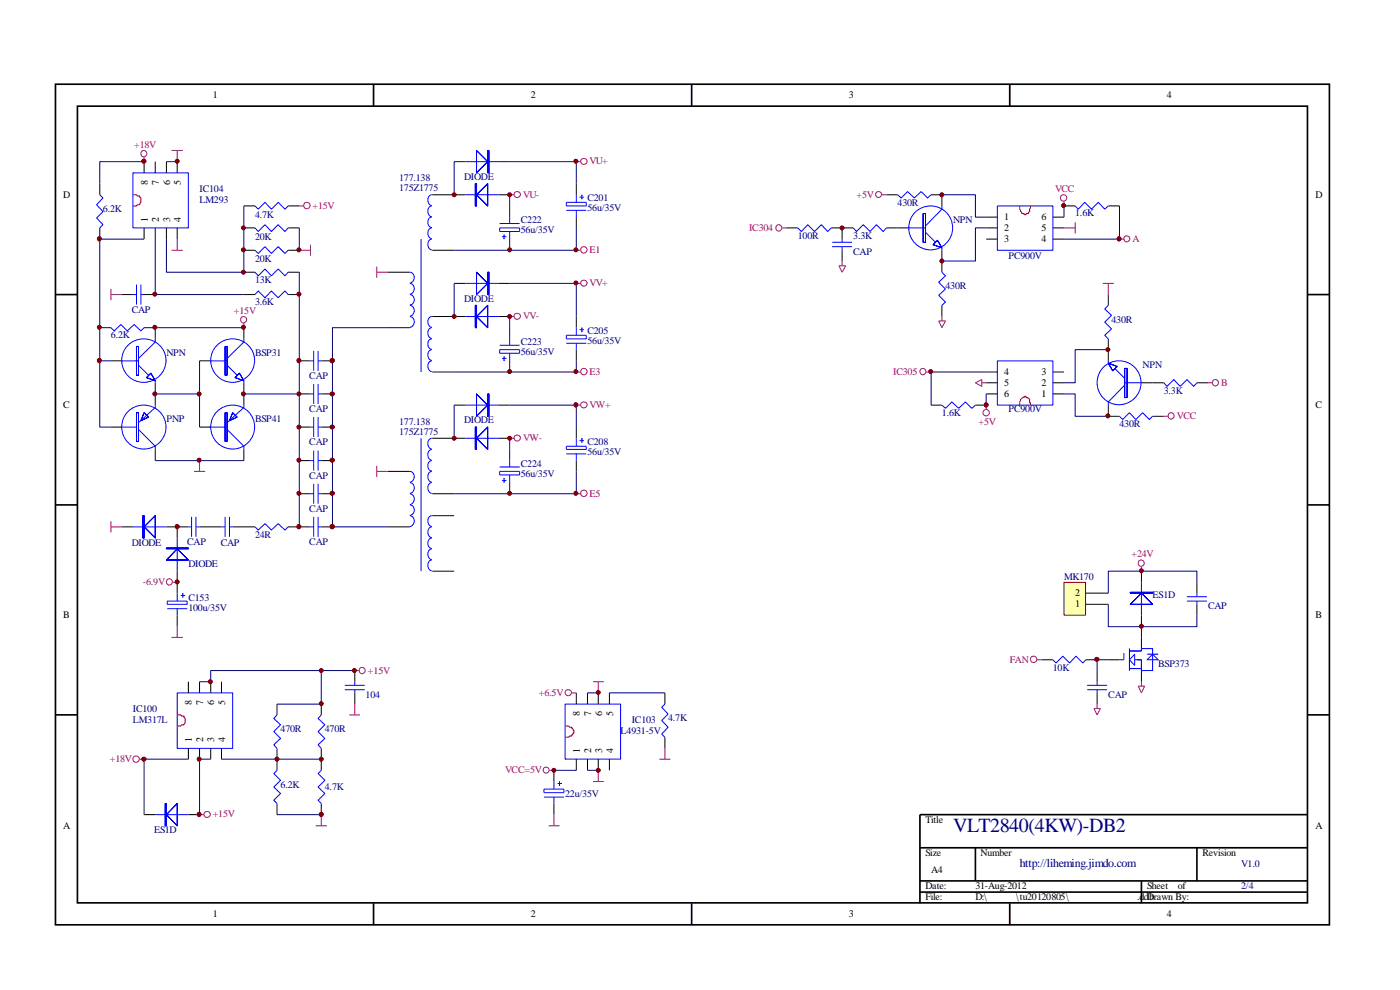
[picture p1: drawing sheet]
<svg xmlns="http://www.w3.org/2000/svg" width="297mm" height="210mm" viewBox="0 0 297 210" stroke-linecap="round" stroke-linejoin="round" font-family="sans-serif">
<g fill="none" stroke="#000" stroke-width=".35">
<path d="M11.8 17.9h270.2v178.3h-270.2zM79.2 17.9v4.6M146.7 17.9v4.6M214.2 17.9v4.6M16.4 22.5h261v169h-261zM11.8 62.5h4.6M277.5 62.5h4.6M11.8 107.1h4.6M277.5 107.1h4.6M11.8 151.6h4.6M277.5 151.6h4.6M195.2 179.8h82.3"/>
<path d="M206.9 179.8v7.1M253.9 179.8v7.1M277.5 172.8h-82.3v18.8M79.2 191.6v4.7M146.7 191.6v4.7M195.2 186.9h82.3M195.2 189.2h82.3M214.2 191.6v4.7M242.1 186.9v4.7"/>
</g>
<g fill="none" stroke="#00f" stroke-width=".21">
<path d="M169.2 48.3l.8 .8 1.4-1.4 1.4 1.4 1.4-1.4 1.4 1.4 .8-.8M176.5 51.4h4.3M176.5 52.3h4.3M178.6 50.7v.7M178.6 52.3v.8M181 48.3l.7 .8 1.4-1.4 1.5 1.4 1.3-1.4 1.5 1.4 .6-.8M190.4 41.3l.8 .7 1.3-1.4 1.5 1.4 1.4-1.4 1.4 1.4 .7-.7M192.8 48.3h3.5M196.3 49.3l2.2 2.1M199.8 43.7v.7l-3.5 3.5M199.8 57.7l.8 .8-1.5 1.4 1.5 1.4-1.5 1.4 1.5 1.4-.8 .7M199.8 52.6v.5"/>
<path d="M211.6 43.7h11.8v9.4h-11.8zM211.6 76.5h11.8v9.4h-11.8zM235.1 64.8l-.7 .7 1.4 1.4-1.4 1.4 1.4 1.5-1.4 1.3 .7 .8M235.1 76.5v.5M236.5 78.1l2.1 2.2M199.8 85.9l.8 .7 1.3-1.3 1.5 1.3 1.4-1.3 1.4 1.3 .7-.7M237.5 88.3l.7 .7 1.4-1.5 1.4 1.5 1.4-1.5 1.4 1.5 .7-.7M238.6 81.7l-3.5 3.6v.6M238.6 81.2h3.5M246.9 81.2l.7 .8 1.4-1.5 1.4 1.5 1.4-1.5 1.4 1.5 .7-.8M37.6 147h11.8v11.7h-11.8zM58.8 151.6l-.7 .8 1.4 1.4-1.4 1.4 1.4 1.4-1.4 1.4 .7 .7"/>
<path d="M68.2 151.6l-.7 .8 1.4 1.4-1.4 1.4 1.4 1.4-1.4 1.4 .7 .7M73.2 145.4h4.2M73.2 146.3h4.2M75.3 144.6v.8M75.3 146.3v.7M119.9 149.4h11.8v11.6h-11.8zM141.1 149.4l-.7 .6 1.3 1.5-1.3 1.3 1.3 1.5-1.3 1.4 .7 .7M32.9 172.8h7.1M58.8 163.4l-.7 .7 1.4 1.4-1.4 1.5 1.4 1.3-1.4 1.5 .7 .6M68.2 163.4l-.7 .7 1.4 1.4-1.4 1.5 1.4 1.3-1.4 1.5 .7 .6M115.4 167.4h4.2v.7h-4.2zM115.4 169.1h4.2"/>
<path d="M117.5 165.8v1.6M117.5 169.1v1.3M118.3 166.2h.9M118.7 165.8v.9"/>
<circle cx="197.4" cy="48.3" r="4.7"/>
<circle cx="237.4" cy="81.2" r="4.7"/>
</g>
<g fill="none" stroke="#000" stroke-width=".21">
<path d="M167 48.3h2.2M176.4 48.3h4.6M178.6 48.3v2.4M178.6 53.1v2.3M188 48.3h4.8M188 41.3h2.4M197.5 41.3h2.3v2.4M199.8 53.1v4.6M209.2 46.1h2.4M209.2 48.3h2.4M209.2 50.7h2.4M223.4 46.1h2.3"/>
<path d="M223.4 48.3h2.3M223.4 50.7h2.3M199.8 64.8v2.3M209.2 78.9h2.4M223.4 78.9h2.3M235.1 62.5v2.3M235.1 71.9v4.6M197.5 85.9h2.3M206.9 85.9h2.3M209.2 83.6h2.4M209.2 81.2h2.4M223.4 83.6h2.3"/>
<path d="M223.4 81.2h2.3M235.1 85.9v2.4h2.4M242.1 81.2h4.8M244.5 88.3h2.4M253.9 81.2h2.4M40 144.6v2.4M40 158.7v2.3M42.3 144.6v2.4M42.3 158.7v2.3M44.7 144.6v2.4M44.7 158.7v2.3M47 144.6v2.4"/>
<path d="M47 158.7v2.3M58.8 149.4v2.2M58.8 158.7v4.7M68.2 149.4v2.2M68.2 158.7v4.7M75.3 142.2v2.4M75.3 147v2.4M122.3 147v2.4M124.6 147v2.4M126.9 147v2.4M129.3 147v2.4M141.1 147v2.4"/>
<path d="M141.1 156.4v2.3M30.6 172.8h2.3M40 172.8h2.3M58.8 170.4v2.4M68.2 170.4v2.4M117.5 163.4v2.4M117.5 170.4v2.4M122.3 161v2.4M124.6 161v2.4M126.9 161v2.4M129.3 161v2.4"/>
</g>
<path d="M216.3 43.7l.2 1.2 .2 .1v.3h.6v.3h.4v-.3h.5v-.3l.2-.1 .2-1.2M216.3 85.9v-.6l.2-.3a.72 .72 0 0 1 .8-.7v-.2h.4v.2a.77 .77 0 0 1 .7 1.1h.2v.5M37.6 151.6h.8l.1 .3h.5v.2l.3 .3v.9l-.3 .5h-.5l-.1 .2h-.8M119.9 154h.7l.2 .3h.5l.3 .6h.2v.5h-.2l-.3 .7h-.5l-.2 .3h-.7" fill="none" stroke="#f00" stroke-width=".21"/>
<g fill="none" stroke="#a1006a" stroke-width=".21">
<path d="M165.9 48.3h1.1M178 56.4h1.4l-.8 1.3zM178.6 55.4v1M187.1 41.3h.9M225.7 42.8v.9M225.7 48.3h2.4M228.1 47.2v2.3M237.5 50.7h.9M196.5 78.9h1M199.1 68.1h1.5l-.8 1.4zM199.8 67.1v1M233.9 60.1h2.4"/>
<path d="M235.1 60.1v2.4M209.2 85.9v1M246.9 88.3h.9M256.3 81.2h.9M74.1 151.6h2.3M75.3 142.2h.9M75.3 149.4v2.2M121.3 147h1M125.8 144.6h2.3M126.9 144.6v2.4M141.1 158.7v2.3M232.1 150.3h1.3l-.7 1.3z"/>
<path d="M232.7 149.4v.9M241.5 145.5h1.3l-.7 1.5zM242.1 144.6v.9M29.6 161h1M42.3 172.8h1M67 175.2h2.3M68.2 172.8v2.4M116.4 175.2h2.3M116.6 163.4h.9M117.5 172.8v2.4M139.9 161h2.3"/>
<circle cx="165.2" cy="48.3" r=".66"/>
<circle cx="186.4" cy="41.3" r=".64"/>
<circle cx="225.6" cy="42" r=".68"/>
<circle cx="239.1" cy="50.7" r=".64"/>
<circle cx="195.8" cy="78.8" r=".66"/>
<circle cx="209.2" cy="87.5" r=".68"/>
<circle cx="248.4" cy="88.2" r=".66"/>
<circle cx="257.8" cy="81.2" r=".66"/>
<circle cx="76.8" cy="142.2" r=".66"/>
<circle cx="120.6" cy="146.9" r=".66"/>
<circle cx="28.9" cy="161" r=".68"/>
<circle cx="44" cy="172.8" r=".66"/>
<circle cx="115.9" cy="163.3" r=".64"/>
</g>
<path d="M35.1 170.4v4.8h.2v-4.8zM35.1 170.4v4.8h.2v-4.8z" fill="#00f" stroke="#00f" stroke-width=".21"/>
<g fill="#00f" stroke="#00f" stroke-width=".21">
<path d="M37.6 170.4v4.8l-2.3-2.4zM37.6 170.4v4.8l-2.3-2.4z" fill-rule="evenodd"/>
<path d="M195.8 45.3v6.1h.5v-6.1zM195.8 45.3v6.1h.5v-6.1z" fill-rule="evenodd"/>
<path d="M198 51.9l1.8 .7-.9-1.6zM198 51.9l1.8 .7-.9-1.6z" fill-rule="evenodd"/>
<path d="M238.6 78.1v6.2h.5v-6.2zM238.6 78.1v6.2h.5v-6.2z" fill-rule="evenodd"/>
<path d="M235.1 77l1 1.7 .9-1zM235.1 77l1 1.7 .9-1z" fill-rule="evenodd"/>
</g>
<g fill="none" stroke="#000080" stroke-width=".21">
<path d="M199.8 41.3h7.1v4.8h2.3M209.2 48.3h-2.3v7.1h-7.1M225.7 43.7v2.4M209.2 78.9h-11.7v7M235.1 74.2h-7v7h-2.4M209.2 83.6v2.3M225.7 83.6h2.4v4.7h7M68.2 142.2v7.2h-9.4M75.3 142.2h-30.6v2.4h-2.4M124.6 147h2.3M129.3 147h11.8M40 161h-9.4v11.8"/>
<path d="M44.7 161h-2.4v11.8M47 161h21.2M58.8 172.8h9.4M117.5 163.4h4.8"/>
</g>
<g fill="#800000" stroke="#800000" stroke-width=".21">
<circle cx="42.2" cy="161" r=".42"/>
<circle cx="44.6" cy="144.6" r=".42"/>
<circle cx="68.1" cy="172.8" r=".45"/>
<circle cx="68.2" cy="161" r=".42"/>
<circle cx="68.2" cy="149.3" r=".42"/>
<circle cx="58.8" cy="161" r=".42"/>
<circle cx="30.5" cy="161" r=".45"/>
<circle cx="68.2" cy="142.2" r=".42"/>
</g>
<path d="M225.8 123.6h4.4v6.8h-4.4z" fill="#ffffb0"/>
<path d="M225.7 123.5h4.6v7h-4.6z" fill="none" stroke="#800000" stroke-width=".21"/>
<g fill="none" stroke="#000" stroke-width=".21">
<path d="M21.2 38.9v2.4M30.6 34.3v2.4M32.9 34.3v2.4M35.3 34.3v2.4M37.6 34.3v2.4M96.4 34.3h2.3M105.8 34.3h2.3M122.3 38.9v2.4M21.2 48.3v2.4M30.6 48.3v2.4M32.9 48.3v2.4M35.3 48.3v2.4"/>
<path d="M37.6 48.3v2.4M51.7 43.7h2.4M51.7 57.7h2.4M51.7 48.3h2.4M51.7 53.1h2.4M61.1 43.7h2.4M61.1 57.7h2.4M61.1 48.3h2.4M61.1 53.1h2.4M82.3 57.7h4.7M91.7 53.1h4.7M91.7 41.3h7"/>
<path d="M105.8 41.3h2.3M108.1 43.7v2.4M108.1 50.7v2.4M122.3 46.1v2.2M225.7 43.7h2.4M235.1 43.7h2.4M21.2 69.5h2.3M23.5 76.5h2.3M25.8 62.5h2.4M30.6 69.5h2.3v2.4M30.6 62.5h2.3M42.3 76.5h2.4"/>
<path d="M51.7 69.5v2.4M51.7 62.5h2.4M61.1 62.5h2.4M63.5 76.5h2.4M68.2 76.5h2.3M82.3 69.5h4.7M91.7 78.9h4.7M91.7 67.1h7M96.4 60.1h2.3M105.8 67.1h2.3M105.8 60.1h2.3M108.1 69.5v2.4"/>
<path d="M108.1 76.5v2.4M122.3 67.1v2.4M122.3 74.2v2.3M23.5 90.6h2.3M32.9 81.2v4.7M32.9 95.3v2.4M42.3 90.6h2.4M51.7 81.2v4.7M51.7 95.3v2.4M63.5 90.6h2.4M63.5 83.6h2.4M63.5 97.7h2.4"/>
<path d="M68.2 90.6h2.3M68.2 83.6h2.3M68.2 97.7h2.3M82.3 100h4.7M91.7 93h7M96.4 85.9h2.3M105.8 93h2.3M105.8 85.9h2.3M108.1 95.3v2.4M122.3 90.6v2.4M122.3 97.7v2.3M25.8 111.8h2.4"/>
<path d="M35.3 111.8h4.7M37.6 111.8v2.3M42.3 111.8h4.7M49.4 111.8h4.7M61.1 111.8h4.8M63.5 104.7h2.4M68.2 111.8h2.3M68.2 104.7h2.3M82.3 111.8h4.7M91.7 104.7h4.7M91.7 109.4h4.7M108.1 102.4v2.3"/>
<path d="M37.6 121.2v4.6M37.6 130.6v2.3M91.7 121.2h4.7M221 140h2.4M230.4 128.2h4.7M230.4 125.8h4.7M230.4 140h2.3M235.1 140h2.4M242.1 121.2v2.3M242.1 130.6v2.3M242.1 135.2v2.4M253.9 123.5v2.3"/>
<path d="M253.9 128.2v2.4M232.7 142.2v2.4M232.7 147v2.4M242.1 142.2v2.4"/>
</g>
<g fill="none" stroke="#00f" stroke-width=".21">
<path d="M28.2 36.7h11.8v11.6h-11.8zM98.7 34.3h7.1M21.2 41.3l.6 .7-1.3 1.4 1.3 1.5-1.3 1.3 1.3 1.5-.6 .6M54.1 57.7l.7 .8 1.4-1.4 1.4 1.4 1.4-1.4 1.5 1.4 .6-.8M54.1 43.7l.7 .7 1.4-1.5 1.4 1.5 1.4-1.5 1.5 1.5 .6-.7M54.1 48.3l.7 .8 1.4-1.4 1.4 1.4 1.4-1.4 1.5 1.4 .6-.8M54.1 53.1l.7 .7 1.4-1.5 1.4 1.5 1.4-1.5 1.5 1.5 .6-.7M87 57.7a1.17 1.17 0 0 1 .9 1.2 1.17 1.17 0 0 1-.9 1.1M89.3 50.7v28.2M91.6 50.7a1.19 1.19 0 0 0-.8 1.2 1.19 1.19 0 0 0 .8 1.1M91.6 48.3a1.19 1.19 0 0 0-.8 1.2 1.19 1.19 0 0 0 .8 1.1M91.6 46.1a1.14 1.14 0 0 0-.8 1.1 1.14 1.14 0 0 0 .8 1.1"/>
<path d="M91.6 43.7a1.19 1.19 0 0 0-.8 1.1 1.19 1.19 0 0 0 .8 1.2M91.6 41.3a1.19 1.19 0 0 0-.8 1.2 1.19 1.19 0 0 0 .8 1.1M98.7 41.3h7.1M106 48.3h4.2v.8h-4.2zM106 47.4h4.2M106.5 50.2h.9M106.9 49.8v.9M108.1 46.1v1.3M108.1 49.1v1.6M120.1 42.9h4.3v.8h-4.3zM120.1 44.6h4.3M122.3 41.3v1.6"/>
<path d="M122.3 44.6v1.5M122.9 41.8h1M123.4 41.3v.9M228.1 43.7l.7 .7 1.3-1.5 1.5 1.5 1.4-1.5 1.4 1.5 .7-.7M23.5 69.5l.7 .7 1.5-1.4 1.3 1.4 1.4-1.4 1.5 1.4 .7-.7M25.8 76.5h3.6M28.2 62.5h.8M29 60.4v4.2M29.4 77.5l2.1 2.1M29.9 62.5h.7M29.9 60.4v4.2M32.9 71.9v.7l-3.5 3.4"/>
<path d="M44.7 76.5h3.5M48.2 77.5l2.1 2.1M51.7 71.9v.7l-3.5 3.4M54.1 62.5l.7-.8 1.4 1.5 1.4-1.5 1.4 1.5 1.5-1.5 .6 .8M65.9 76.5h.6M66.5 74.4v4.3M67.5 76.5h.7M67.5 74.4v4.3M87 60.1a1.17 1.17 0 0 1 .9 1.2 1.17 1.17 0 0 1-.9 1.1M87 62.5a1.11 1.11 0 0 1 .9 1.1 1.11 1.11 0 0 1-.9 1.1M87 64.8a1.17 1.17 0 0 1 .9 1.1 1.17 1.17 0 0 1-.9 1.2M87 67.1a1.17 1.17 0 0 1 .9 1.2 1.17 1.17 0 0 1-.9 1.1"/>
<path d="M91.6 76.5a1.19 1.19 0 0 0-.8 1.2 1.19 1.19 0 0 0 .8 1.1M91.6 74.2a1.19 1.19 0 0 0-.8 1.1 1.19 1.19 0 0 0 .8 1.2M91.6 71.9a1.14 1.14 0 0 0-.8 1.1 1.14 1.14 0 0 0 .8 1.1M91.6 69.5a1.19 1.19 0 0 0-.8 1.2 1.19 1.19 0 0 0 .8 1.1M91.6 67.1a1.19 1.19 0 0 0-.8 1.2 1.19 1.19 0 0 0 .8 1.1M98.7 60.1h7.1M98.7 67.1h7.1M106 74.2h4.2v.7h-4.2zM106 73.2h4.2M106.5 76h.9M106.9 75.6v.9M108.1 71.9v1.3"/>
<path d="M108.1 74.9v1.6M120.1 71.1h4.3v.8h-4.3zM120.1 72.8h4.3M122.3 69.5v1.6M122.3 72.8v1.4M122.9 69.9h1M123.4 69.5v.9M25.7 90.6h3.3M29.4 91.1l3.5 3.6v.6M32.9 85.9v.5l-3.5 3.3M32.9 80.8v.4M44.4 90.6h3.4"/>
<path d="M48.2 91.1l3.5 3.6v.6M51.7 85.9v.5l-3.5 3.3M51.7 80.8v.4M65.9 90.6h.6M65.9 83.6h.6M65.9 97.7h.6M66.5 81.4v4.3M66.5 88.5v4.2M66.5 95.6v4.2M67.5 90.6h.7M67.5 81.4v4.3M67.5 88.5v4.2"/>
<path d="M67.5 95.6v4.2M67.5 83.6h.7M67.5 97.7h.7M87 100a1.17 1.17 0 0 1 .9 1.1 1.17 1.17 0 0 1-.9 1.2M89.3 93v28.2M91.6 100a1.19 1.19 0 0 0-.8 1.1 1.19 1.19 0 0 0 .8 1.2M91.6 97.7a1.14 1.14 0 0 0-.8 1.1 1.14 1.14 0 0 0 .8 1.1M91.6 95.3a1.19 1.19 0 0 0-.8 1.2 1.19 1.19 0 0 0 .8 1.1M91.6 93a1.19 1.19 0 0 0-.8 1.1 1.19 1.19 0 0 0 .8 1.1M98.7 85.9h7.1M98.7 93h7.1M106 100h4.2v.8h-4.2z"/>
<path d="M106 99.1h4.2M108.1 97.7v1.4M120.1 94.7h4.3v.6h-4.3zM120.1 96.3h4.3M122.3 93v1.7M122.3 96.3v1.4M122.9 93.5h1M123.4 93v.9M28.2 111.8h7.1M37.6 114.1v7.1M40 111.8h.6M40.6 109.6v4.3"/>
<path d="M41.6 111.8h.7M41.6 109.6v4.3M47 111.8h.8M47.8 109.6v4.3M48.7 111.8h.7M48.7 109.6v4.3M54.1 111.8l.7 .6 1.4-1.3 1.4 1.3 1.4-1.3 1.5 1.3 .6-.6M65.9 104.7h.6M65.9 111.8h.6M66.5 102.6v4.2M66.5 109.6v4.3M67.5 104.7h.7"/>
<path d="M67.5 102.6v4.2M67.5 109.6v4.3M67.5 111.8h.7M87 102.4a1.17 1.17 0 0 1 .9 1.1 1.17 1.17 0 0 1-.9 1.1M87 104.7a1.17 1.17 0 0 1 .9 1.2 1.17 1.17 0 0 1-.9 1.1M87 107.1a1.11 1.11 0 0 1 .9 1.1 1.11 1.11 0 0 1-.9 1.1M87 109.4a1.17 1.17 0 0 1 .9 1.1 1.17 1.17 0 0 1-.9 1.2M91.6 102.4a1.19 1.19 0 0 0-.8 1.1 1.19 1.19 0 0 0 .8 1.1M91.6 118.8a1.19 1.19 0 0 0-.8 1.1 1.19 1.19 0 0 0 .8 1.2M91.6 116.4a1.19 1.19 0 0 0-.8 1.2 1.19 1.19 0 0 0 .8 1.1M91.6 114.1a1.14 1.14 0 0 0-.8 1.1 1.14 1.14 0 0 0 .8 1.1M91.6 111.8a1.19 1.19 0 0 0-.8 1.1 1.19 1.19 0 0 0 .8 1.1"/>
<path d="M91.6 109.4a1.19 1.19 0 0 0-.8 1.1 1.19 1.19 0 0 0 .8 1.2M106.5 101.9h.9M106.9 101.4v1M108.1 100.8v1.6M35.5 127.5h4.2v.7h-4.2zM35.5 129.1h4.2M37.6 125.8v1.7M37.6 129.1v1.5M38.4 126.3h.9M38.8 125.8v.9M223.4 140l.6 .6 1.5-1.4 1.4 1.4 1.4-1.4 1.4 1.4 .7-.6M238.4 138.5v1.5h-.9"/>
<path d="M239.6 138.1h2.5v-.5h2.4v4.6h-2.4v-2.2h-1.4M239.6 137.6v4.6M240.7 138.8v2.3l-1.1-1.1zM242.1 123.5v7.1M243.3 138.8h2.4M244.5 138.8l1.2 1.2h-2.4zM251.8 126.6h4.2M251.8 127.5h4.2M253.9 125.8v.8M253.9 127.5v.7M230.6 145.4h4.3M230.6 146.3h4.3"/>
<path d="M232.7 144.6v.8M232.7 146.3v.7M239.6 141.8h2.5"/>
<circle cx="30.5" cy="76.5" r="4.7"/>
<circle cx="49.4" cy="76.5" r="4.6"/>
<circle cx="30.5" cy="90.6" r="4.7"/>
<circle cx="49.4" cy="90.6" r="4.7"/>
</g>
<path d="M239.8 125.6v.2h4.7v-.2zM239.8 125.6v.2h4.7v-.2z" fill="#00f" stroke="#00f" stroke-width=".21"/>
<g fill="#00f" stroke="#00f" stroke-width=".21">
<path d="M239.8 128.2l2.3-2.4 2.4 2.4zM239.8 128.2l2.3-2.4 2.4 2.4z" fill-rule="evenodd"/>
<path d="M29 73.5v6.1h.4v-6.1zM29 73.5v6.1h.4v-6.1z" fill-rule="evenodd"/>
<path d="M32 79.2l-.9 .9 1.8 .7zM32 79.2l-.9 .9 1.8 .7z" fill-rule="evenodd"/>
<path d="M47.8 73.5v6.1h.4v-6.1zM47.8 73.5v6.1h.4v-6.1z" fill-rule="evenodd"/>
<path d="M50.8 79.2l-.9 .9 1.8 .7zM50.8 79.2l-.9 .9 1.8 .7z" fill-rule="evenodd"/>
<path d="M29 87.5v6.1h.4v-6.1zM29 87.5v6.1h.4v-6.1z" fill-rule="evenodd"/>
<path d="M30.6 87.5l.9 1-1.6 .7zM30.6 87.5l.9 1-1.6 .7z" fill-rule="evenodd"/>
<path d="M47.8 87.5v6.1h.4v-6.1zM47.8 87.5v6.1h.4v-6.1z" fill-rule="evenodd"/>
<path d="M49.4 87.5l.9 1-1.6 .7zM49.4 87.5l.9 1-1.6 .7z" fill-rule="evenodd"/>
<path d="M30.3 109.4v4.7h.3v-4.7zM30.3 109.4v4.7h.3v-4.7z" fill-rule="evenodd"/>
<path d="M30.6 111.8l2.3-2.4v4.7zM30.6 111.8l2.3-2.4v4.7z" fill-rule="evenodd"/>
<path d="M35.3 116.2v.2h4.7v-.2zM35.3 116.2v.2h4.7v-.2z" fill-rule="evenodd"/>
<path d="M37.6 116.4l2.4 2.4h-4.7zM37.6 116.4l2.4 2.4h-4.7z" fill-rule="evenodd"/>
<path d="M103.5 31.9v4.8h.2v-4.8zM103.5 31.9v4.8h.2v-4.8z" fill-rule="evenodd"/>
<path d="M101.1 31.9l2.4 2.4-2.4 2.4zM101.1 31.9l2.4 2.4-2.4 2.4z" fill-rule="evenodd"/>
<path d="M103.5 57.7v4.8h.2v-4.8zM103.5 57.7v4.8h.2v-4.8z" fill-rule="evenodd"/>
<path d="M101.1 57.7l2.4 2.4-2.4 2.4zM101.1 57.7l2.4 2.4-2.4 2.4z" fill-rule="evenodd"/>
<path d="M100.8 38.9v4.8h.3v-4.8zM100.8 38.9v4.8h.3v-4.8z" fill-rule="evenodd"/>
<path d="M101.1 41.3l2.4-2.4v4.8zM101.1 41.3l2.4-2.4v4.8z" fill-rule="evenodd"/>
<path d="M100.8 64.8v4.7h.3v-4.7zM100.8 64.8v4.7h.3v-4.7z" fill-rule="evenodd"/>
<path d="M101.1 67.1l2.4-2.3v4.7zM101.1 67.1l2.4-2.3v4.7z" fill-rule="evenodd"/>
<path d="M103.5 83.6v4.7h.2v-4.7zM103.5 83.6v4.7h.2v-4.7z" fill-rule="evenodd"/>
<path d="M101.1 83.6l2.4 2.3-2.4 2.4zM101.1 83.6l2.4 2.3-2.4 2.4z" fill-rule="evenodd"/>
<path d="M100.8 90.6v4.7h.3v-4.7zM100.8 90.6v4.7h.3v-4.7z" fill-rule="evenodd"/>
<path d="M101.1 93l2.4-2.4v4.7zM101.1 93l2.4-2.4v4.7z" fill-rule="evenodd"/>
</g>
<g fill="none" stroke="#000080" stroke-width=".21">
<path d="M30.6 34.3h-9.4v4.6M35.3 34.3h2.3M96.4 34.3v7M108.1 34.3h14.2v4.6M30.6 50.7h-9.4v39.9h2.3M32.9 50.7v11.8h18.8M51.7 43.7v14h-16.4v-7M63.5 48.3v4.8M63.5 57.7v54.1M108.1 41.3v2.4M122.3 48.3v4.8h-25.9M237.5 43.7v7h-11.8"/>
<path d="M21.2 76.5h2.3M32.9 69.5h18.8M42.3 76.5v14.1M82.3 69.5h-11.8v42.3h11.8M96.4 60.1v7M108.1 60.1h14.2v7M108.1 67.1v2.4M122.3 76.5v2.4h-25.9M32.9 83.6h9.4M32.9 97.7h18.8M51.7 83.6h11.8M96.4 85.9v7.1"/>
<path d="M108.1 85.9h14.2v4.7M108.1 93v2.3M122.3 100v4.7h-25.9M235.1 128.2v4.7h18.8v-2.3M235.1 140h-2.4v2.2M242.1 132.9v2.3M253.9 123.5v-2.3h-18.8v4.6M124.6 163.4h2.3"/>
</g>
<g fill="none" stroke="#a1006a" stroke-width=".21">
<path d="M30.6 33.4v.9M36.4 31.9h2.4M37.6 31.9v2.4M122.3 34.3h.9M36.4 53.1h2.4M37.6 50.7v2.4M63.5 53.1h2.4M63.5 43.7h.9M65.9 51.9v2.4M79.9 56.6v2.3M79.9 57.7h2.4M108.1 41.3h1"/>
<path d="M122.3 53.1h.9M23.5 61.3v2.4M23.5 62.5h2.3M51.7 68.6v.9M108.1 67.1h1M122.3 78.9h.9M122.3 60.1h.9M41.1 100h2.4M42.3 97.7v2.3M79.9 98.8v2.4M79.9 100h2.4M108.1 93h1"/>
<path d="M122.3 85.9h.9M206.9 81.2l1.4-.7v1.5zM208.3 81.2h.9M23.5 110.6v2.3M23.5 111.8h2.3M122.3 104.7h.9M36.4 135.2h2.4M36.7 123.5h.9M37.6 132.9v2.3M220 140h1M242.1 120.2v1M125.8 165.8h2.3"/>
<path d="M126.9 163.4v2.4"/>
<circle cx="30.5" cy="32.6" r=".66"/>
<circle cx="123.9" cy="34.2" r=".66"/>
<circle cx="65.1" cy="43.6" r=".68"/>
<circle cx="109.7" cy="41.3" r=".66"/>
<circle cx="123.9" cy="53" r=".68"/>
<circle cx="51.7" cy="67.8" r=".66"/>
<circle cx="109.7" cy="67.1" r=".66"/>
<circle cx="123.9" cy="78.8" r=".68"/>
<circle cx="123.9" cy="60.1" r=".66"/>
<circle cx="109.7" cy="92.9" r=".66"/>
<circle cx="123.9" cy="85.9" r=".66"/>
<circle cx="123.9" cy="104.6" r=".68"/>
<circle cx="242.1" cy="119.4" r=".66"/>
<circle cx="35.9" cy="123.4" r=".66"/>
<circle cx="219.3" cy="139.9" r=".68"/>
</g>
<g fill="#800000" stroke="#800000" stroke-width=".21">
<circle cx="75.2" cy="142.2" r=".42"/>
<circle cx="42.2" cy="172.8" r=".45"/>
<circle cx="37.6" cy="34.2" r=".42"/>
<circle cx="30.5" cy="34.2" r=".45"/>
<circle cx="32.9" cy="69.4" r=".42"/>
<circle cx="32.9" cy="83.6" r=".42"/>
<circle cx="51.6" cy="83.6" r=".42"/>
<circle cx="63.4" cy="111.7" r=".45"/>
<circle cx="51.6" cy="57.7" r=".42"/>
<circle cx="63.4" cy="62.4" r=".42"/>
<circle cx="51.6" cy="48.3" r=".42"/>
<circle cx="63.4" cy="53" r=".42"/>
<circle cx="51.6" cy="53" r=".42"/>
<circle cx="21.1" cy="69.4" r=".42"/>
<circle cx="21.1" cy="50.7" r=".45"/>
<circle cx="21.1" cy="76.5" r=".45"/>
<circle cx="42.2" cy="83.6" r=".42"/>
<circle cx="63.4" cy="104.6" r=".42"/>
<circle cx="70.5" cy="104.6" r=".45"/>
<circle cx="70.5" cy="111.7" r=".48"/>
<circle cx="63.4" cy="76.5" r=".45"/>
<circle cx="70.5" cy="76.5" r=".48"/>
<circle cx="63.4" cy="83.6" r=".42"/>
<circle cx="70.5" cy="83.6" r=".45"/>
<circle cx="63.4" cy="90.6" r=".42"/>
<circle cx="70.5" cy="90.6" r=".45"/>
<circle cx="63.4" cy="97.6" r=".42"/>
<circle cx="70.5" cy="97.6" r=".45"/>
<circle cx="96.4" cy="41.3" r=".42"/>
<circle cx="96.4" cy="67.1" r=".42"/>
<circle cx="96.4" cy="93" r=".42"/>
<circle cx="32.9" cy="62.4" r=".42"/>
<circle cx="108.1" cy="41.3" r=".42"/>
<circle cx="108.1" cy="67.1" r=".42"/>
<circle cx="108.1" cy="53" r=".42"/>
<circle cx="108.1" cy="78.8" r=".42"/>
<circle cx="122.2" cy="34.2" r=".42"/>
<circle cx="122.2" cy="53" r=".42"/>
<circle cx="122.2" cy="78.8" r=".42"/>
<circle cx="122.2" cy="60" r=".42"/>
<circle cx="108.1" cy="104.6" r=".42"/>
<circle cx="108.1" cy="93" r=".42"/>
<circle cx="122.2" cy="85.9" r=".45"/>
<circle cx="122.2" cy="104.6" r=".42"/>
<circle cx="242.1" cy="132.8" r=".42"/>
<circle cx="242.1" cy="121.1" r=".42"/>
<circle cx="232.7" cy="139.9" r=".45"/>
<circle cx="199.8" cy="41.3" r=".42"/>
<circle cx="199.8" cy="55.4" r=".42"/>
<circle cx="178.6" cy="48.3" r=".42"/>
<circle cx="225.6" cy="43.6" r=".42"/>
<circle cx="209.2" cy="85.9" r=".45"/>
<circle cx="235" cy="74.2" r=".42"/>
<circle cx="235" cy="88.2" r=".42"/>
<circle cx="126.9" cy="163.4" r=".42"/>
<circle cx="126.9" cy="146.9" r=".42"/>
<circle cx="117.5" cy="163.4" r=".42"/>
<circle cx="197.4" cy="78.8" r=".42"/>
<circle cx="237.4" cy="50.7" r=".45"/>
<circle cx="42.2" cy="97.6" r=".42"/>
<circle cx="51.6" cy="69.4" r=".42"/>
<circle cx="37.6" cy="111.7" r=".45"/>
<circle cx="37.6" cy="123.4" r=".42"/>
</g>
<path d="M28.2 41.3h.8l.1 .3h.5v.2l.3 .2v.9l-.3 .3v.2h-.5l-.1 .3h-.8" fill="none" stroke="#f00" stroke-width=".21"/>
<text font-size="4.2" fill="#000080" x="202.2" y="176.4">VLT2840(4KW)-DB2</text>
<text font-size="2.5" fill="#000080" x="216.3" y="183.9">http://liheming.jimdo.com</text>
<g font-size="2.1">
<text x="45.1" y="20.8">1</text>
<text x="112.6" y="20.8">2</text>
<text x="180.1" y="20.8">3</text>
<text x="247.6" y="20.8">4</text>
<text x="13.4" y="41.9">D</text>
<text x="31.3" y="39.2" transform="rotate(-90 31.3 39.2)">8</text>
<text x="33.7" y="39.2" transform="rotate(-90 33.7 39.2)">7</text>
<text x="36.1" y="39.2" transform="rotate(-90 36.1 39.2)">6</text>
<text x="38.4" y="39.2" transform="rotate(-90 38.4 39.2)">5</text>
<text x="279.1" y="41.9">D</text>
<text x="31.3" y="47" transform="rotate(-90 31.3 47)">1</text>
<text x="33.7" y="47" transform="rotate(-90 33.7 47)">2</text>
<text x="36.1" y="47" transform="rotate(-90 36.1 47)">3</text>
<text x="38.4" y="47" transform="rotate(-90 38.4 47)">4</text>
<text x="213" y="46.7">1</text>
<text x="221" y="46.7">6</text>
<text x="213" y="48.9">2</text>
<text x="213" y="51.3">3</text>
<text x="221" y="51.3">4</text>
<text x="221" y="48.9">5</text>
<text x="213" y="79.5">4</text>
<text x="213" y="81.9">5</text>
<text x="221" y="81.9">2</text>
<text x="221" y="79.5">3</text>
<text x="13.4" y="86.5">C</text>
<text x="213" y="84.2">6</text>
<text x="221" y="84.2">1</text>
<text x="279.1" y="86.5">C</text>
<text x="13.4" y="131.1">B</text>
<text x="228.1" y="128.8">1</text>
<text x="228.1" y="126.5">2</text>
<text x="279.1" y="131.1">B</text>
<text x="40.7" y="149.5" transform="rotate(-90 40.7 149.5)">8</text>
<text x="43.1" y="149.5" transform="rotate(-90 43.1 149.5)">7</text>
<text x="45.5" y="149.5" transform="rotate(-90 45.5 149.5)">6</text>
<text x="47.8" y="149.5" transform="rotate(-90 47.8 149.5)">5</text>
<text x="123" y="151.9" transform="rotate(-90 123 151.9)">8</text>
<text x="125.4" y="151.9" transform="rotate(-90 125.4 151.9)">7</text>
<text x="127.8" y="151.9" transform="rotate(-90 127.8 151.9)">6</text>
<text x="130" y="151.9" transform="rotate(-90 130 151.9)">5</text>
<text x="40.7" y="157.3" transform="rotate(-90 40.7 157.3)">1</text>
<text x="43.1" y="157.3" transform="rotate(-90 43.1 157.3)">2</text>
<text x="45.5" y="157.3" transform="rotate(-90 45.5 157.3)">3</text>
<text x="47.8" y="157.3" transform="rotate(-90 47.8 157.3)">4</text>
<text x="123" y="159.7" transform="rotate(-90 123 159.7)">1</text>
<text x="125.4" y="159.7" transform="rotate(-90 125.4 159.7)">2</text>
<text x="127.8" y="159.7" transform="rotate(-90 127.8 159.7)">3</text>
<text x="130" y="159.7" transform="rotate(-90 130 159.7)">4</text>
<text x="13.4" y="175.8">A</text>
<text x="196.3" y="174.6">Title</text>
<text x="279.1" y="175.8">A</text>
<text x="196.3" y="181.6">Size</text>
<text x="197.5" y="185.2">A4</text>
<text x="208" y="181.6">Number</text>
<text x="255.1" y="181.6">Revision</text>
<text x="196.3" y="188.6">Date:</text>
<text x="196.3" y="191">File:</text>
<text x="206.9" y="188.6">31-Aug-2012</text>
<text x="206.9" y="191">D:\</text>
<text x="215.6" y="191">\tu20120805\</text>
<text x="241.2" y="191">.ddDrawn By:</text>
<text x="243.3" y="188.6">Sheet</text>
<text x="243.8" y="191">b</text>
<text x="249.9" y="188.6">of</text>
<text x="45.1" y="194.6">1</text>
<text x="112.6" y="194.6">2</text>
<text x="180.1" y="194.6">3</text>
<text x="247.6" y="194.6">4</text>
</g>
<g font-size="2.1" fill="#a1006a">
<text x="28.4" y="31.3">+18V</text>
<text x="125.1" y="34.9">VU+</text>
<text x="111" y="41.9">VU-</text>
<text x="181.7" y="41.9">+5V</text>
<text x="223.9" y="40.7">VCC</text>
<text x="66.3" y="44.3">+15V</text>
<text x="125.1" y="53.7">E1</text>
<text x="158.9" y="48.9">IC304</text>
<text x="240.3" y="51.3">A</text>
<text x="125.1" y="60.7">VV+</text>
<text x="49.6" y="66.5">+15V</text>
<text x="111" y="67.7">VV-</text>
<text x="125.1" y="79.5">E3</text>
<text x="189.5" y="79.5">IC305</text>
<text x="259.1" y="81.9">B</text>
<text x="125.1" y="86.5">VW+</text>
<text x="249.7" y="88.9">VCC</text>
<text x="111" y="93.6">VW-</text>
<text x="207.6" y="90.1">+5V</text>
<text x="125.1" y="105.3">E5</text>
<text x="240" y="118.2">+24V</text>
<text x="30.3" y="124.1">-6.9V</text>
<text x="78.1" y="142.9">+15V</text>
<text x="214.2" y="140.5">FAN</text>
<text x="114.3" y="147.6">+6.5V</text>
<text x="23.3" y="161.6">+18V</text>
<text x="107.2" y="164">VCC=5V</text>
<text x="45.1" y="173.4">+15V</text>
</g>
<g font-size="2.1" fill="#000080">
<text x="42.3" y="40.7">IC104</text>
<text x="84.7" y="38.4">177.138</text>
<text x="84.7" y="40.6">175Z1775</text>
<text x="98.5" y="38.2">DIODE</text>
<text x="21.8" y="45">6.2K</text>
<text x="42.3" y="43.1">LM293</text>
<text x="54.1" y="46.1">4.7K</text>
<text x="110.5" y="47.3">C222</text>
<text x="124.6" y="42.7">C201</text>
<text x="124.6" y="44.7">56u/35V</text>
<text x="190.4" y="43.6">430R</text>
<text x="202.2" y="47.3">NPN</text>
<text x="228.1" y="45.9">1.6K</text>
<text x="54.1" y="50.9">20K</text>
<text x="110.5" y="49.4">56u/35V</text>
<text x="169.2" y="50.6">100R</text>
<text x="181" y="50.6">3.3K</text>
<text x="54.1" y="55.5">20K</text>
<text x="181" y="54.1">CAP</text>
<text x="214" y="54.9">PC900V</text>
<text x="54.1" y="60">13K</text>
<text x="54.1" y="64.7">3.6K</text>
<text x="98.5" y="64">DIODE</text>
<text x="200.6" y="61.4">430R</text>
<text x="23.5" y="71.7">6.2K</text>
<text x="27.9" y="66.4">CAP</text>
<text x="124.6" y="70.8">C205</text>
<text x="235.8" y="68.5">430R</text>
<text x="35.3" y="75.5">NPN</text>
<text x="54.1" y="75.5">BSP31</text>
<text x="110.5" y="73.2">C223</text>
<text x="110.5" y="75.3">56u/35V</text>
<text x="124.6" y="72.9">56u/35V</text>
<text x="65.6" y="80.4">CAP</text>
<text x="242.4" y="78.1">NPN</text>
<text x="246.9" y="83.5">3.3K</text>
<text x="35.3" y="89.6">PNP</text>
<text x="54.1" y="89.6">BSP41</text>
<text x="65.6" y="87.5">CAP</text>
<text x="98.5" y="89.8">DIODE</text>
<text x="199.8" y="88.2">1.6K</text>
<text x="214" y="87.5">PC900V</text>
<text x="65.6" y="94.5">CAP</text>
<text x="84.7" y="90.1">177.138</text>
<text x="84.7" y="92.2">175Z1775</text>
<text x="124.6" y="94.3">C208</text>
<text x="237.5" y="90.5">430R</text>
<text x="65.6" y="101.6">CAP</text>
<text x="110.5" y="99">C224</text>
<text x="110.5" y="101.1">56u/35V</text>
<text x="124.6" y="96.4">56u/35V</text>
<text x="65.6" y="108.6">CAP</text>
<text x="27.9" y="115.9">DIODE</text>
<text x="39.7" y="115.7">CAP</text>
<text x="46.8" y="115.9">CAP</text>
<text x="54.1" y="114.2">24R</text>
<text x="65.6" y="115.7">CAP</text>
<text x="40" y="120.3">DIODE</text>
<text x="225.7" y="122.9">MK170</text>
<text x="40" y="127.4">C153</text>
<text x="40" y="129.7">100u/35V</text>
<text x="244.5" y="126.9">ES1D</text>
<text x="256.3" y="129.3">CAP</text>
<text x="223.4" y="142.4">10K</text>
<text x="245.7" y="141.5">BSP373</text>
<text x="77.6" y="148.1">104</text>
<text x="235.1" y="148.1">CAP</text>
<text x="28.2" y="151.1">IC100</text>
<text x="28.2" y="153.4">LM317L</text>
<text x="59.5" y="155.4">470R</text>
<text x="68.9" y="155.4">470R</text>
<text x="131.7" y="155.8">L4931-5V</text>
<text x="134" y="153.4">IC103</text>
<text x="141.7" y="153">4.7K</text>
<text x="59.5" y="167">6.2K</text>
<text x="68.9" y="167.6">4.7K</text>
<text x="119.9" y="169.2">22u/35V</text>
<text x="32.7" y="176.7">ES1D</text>
<text x="263.3" y="184">V1.0</text>
<text x="263.3" y="188.6">2/4</text>
</g>
</svg>
